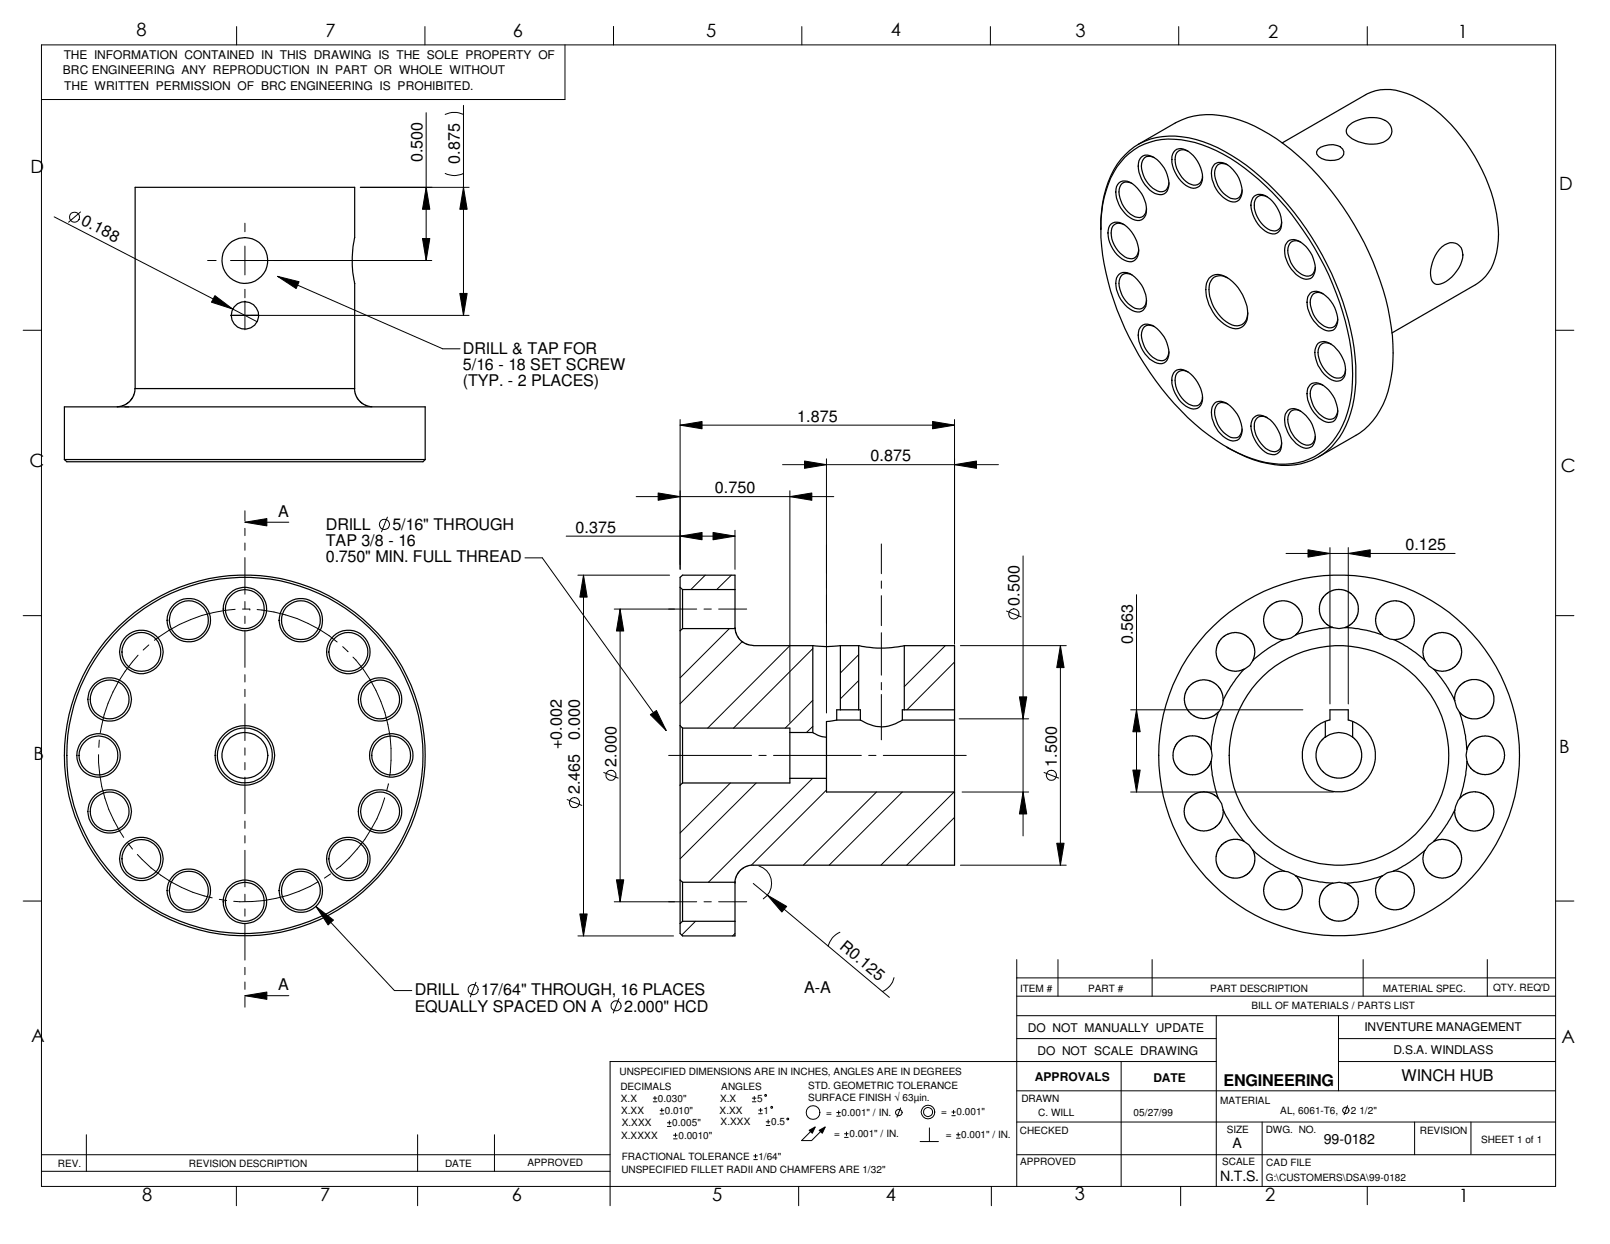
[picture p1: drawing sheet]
<svg xmlns="http://www.w3.org/2000/svg" width="279mm" height="216mm" viewBox="0 0 279 216" stroke-linecap="round" stroke-linejoin="round" font-family="sans-serif">
<g fill="none" stroke="#000" stroke-width=".17">
<path d="M7.2 7.8h262.8v198.1h-262.8zM41.1 4.6v3.2M73.7 4.6v3.2M74 19.6v25.6M77.3 19.9l.3-.2a3.5 3.5 0 0 1 2.8 .2M80.4 18.3v36.4M98 7.8v9.5h-90.8M106.5 4.6v3.2M139.1 4.6v3.2M171.9 4.6v3.2M204.6 4.6v3.2M237.3 4.6v3.2"/>
<path d="M9.4 37.6l35.2 18.2M14 36.8l-2.1 1.8M42.5 38.7v1.5M62.5 32.5h18.9M74 32.5l.6 3.8h-1.3zM77.3 30.1a3.5 3.5 0 0 0 3.1 0M80.4 32.5l.7 3.8h-1.3zM4 57.3h3.2M36 45.2h1.5M37.3 51.3l3.1 2.3-3.7-1.1zM40 54.7h41.4M40 45.2h34.9"/>
<path d="M42.5 42.7v5M42.5 50.2v1.5M42.5 52.2v5M48.2 48l3.7 .9-.5 1.2zM48.2 48l28.6 12.5h3M73.3 41.4h1.3l-.6 3.8zM79.8 50.9h1.3l-.7 3.8zM270 57.3h3.1M118 73.8l3.8-.6v1.2zM118 72.8v26M118 73.8h47.7M143.4 79.6v44.1"/>
<path d="M161.8 73.2l3.9 .6-3.9 .6zM165.7 72.8v39M42.5 90.6l3.8-.6v1.3zM42.5 90.6h7.6M42.5 88.6v1.8M42.5 91.7v1.3M42.5 94.2v1.3M42.5 96.8v6.3M67.2 89.7l-1 2.6M91.1 96.8h3l21.5 30M98.3 93h29.3M100.3 99.8h15.9"/>
<path d="M101.3 99.8l.6 3.8h-1.3zM101.3 99.8v62.6M110.4 86.2h34.3M114.2 85.6l3.8 .6-3.8 .6zM118 93l3.8-.6v1.3zM122.4 99.8l-2.5 2.5M123.7 92.4l3.9 .6-3.9 .7zM126.9 99.8l-2.5 2.5M127.6 92v6.8M135.8 80.6h37.5M137.1 86.2l3.8-.6v1.2zM137.1 85.2v40.1"/>
<path d="M139.6 80l3.8 .6-3.8 .7zM153 94.4v5.2M165.7 80.6l3.8-.6v1.3zM177.5 96.5v48.6M223.2 96.1h29.3M227 95.4l3.8 .7-3.8 .6zM230.8 95v27.2M234 96.1l3.8-.7v1.3zM234 95v27.2M4 106.8h3.2M24 113.7a25.6 25.6 0 0 0-6.6 13.5M25.8 111.9l-1 .9"/>
<path d="M40.8 105.7a26.1 26.1 0 0 0-14 5.4M42.1 105.7h1.2M42.5 104.4v1.3M42.5 106.9v1.3M42.5 109.5v6.3M42.5 117.1v1.3M42.5 119.6v1.3M43.3 105.7h.1M44.6 105.8a24.7 24.7 0 0 1 13.9 5.6M59.5 112.2l.9 .9M61.3 114a25 25 0 0 1 6.3 20.7M106.6 105.7h14.3"/>
<path d="M107.6 105.7l.6 3.8h-1.2zM107.6 105.7v50.8M122.2 105.7h1.2M124.7 105.7h4.9M126.6 109.1l-8.6 8.5M128.8 111.4l-10.8 10.7M137.1 112.1l-14.3 14.3M141.1 112.6l-13.8 13.8M149 113.6l-3.2 3.2M149 118.1l-3.2 3.2M153 100.8v1.3M153 103.4v5.2"/>
<path d="M153 109.8v7.4M153 118.4v1.3M164 112.1l-7.1 7.1M165.7 114.9l-8.3 8.3M166.7 112.1h18.3M174.7 106l2.5 1.1M184 112.1l.7 3.8h-1.3zM184 112.1v38.1M197.2 103.2v34.3M270 106.8h3.1M17.1 131a25.3 25.3 0 0 0 4.4 14.3M17.2 128.4l-.1 1.3"/>
<path d="M42.5 122.2v6.3M42.5 129.8v1.3M42.5 132.3v1.3M42.5 134.9v6.3M66.8 138.5a24 24 0 0 1-8.5 12.4M67.4 136l-.3 1.2M98.4 138.8l2.6 1M104.8 134.1l2.5 .9M112.9 124l1-.7 1.7 3.5zM116 131.1h14.4M126.7 135.9l-8.7 8.7M131.2 135.9l-13.2 13.2"/>
<path d="M131.7 131.1h1.3M134.2 131.1h15.3M141 135.1l-18.1 18M141.1 121.5l-4.8 4.9M141.1 126.1l-1.1 1M143.4 137.1l-13 13.1M150.7 131.1h1.3M152.1 137.5l-12.7 12.7M153 120.5v7.9M153.3 131.1h14.4M156.6 137.5l-12.7 12.7M165.6 137.5l-12.7 12.7"/>
<path d="M166.5 124.8h12M167 137.5h11.5M176.9 120.9h1.3l-.7 3.9zM177.5 137.5l.7 3.8h-1.3zM181.2 134.1l2.5 .9M196.2 137.5h35.2M196.2 123.2h29.9M196.6 133.6h1.3l-.7 3.9zM197.2 123.2l.7 3.8h-1.3zM4 156.4h3.2M22.2 146.3l.8 1.1M23.8 148.3a24.2 24.2 0 0 0 13 7.5"/>
<path d="M38.1 156.1l1.2 .2M42.5 142.5v1.3M42.5 145v1.3M42.5 147.6v6.3M42.5 155.2v1.3M42.5 157.7v1.3M54.8 157.3l3.1 2.4-1 .8zM54.8 157.3l13.7 14.6h3M55.2 153a25 25 0 0 1-14.6 3.4M57.4 151.7l-1.1 .7M100.6 158.6h1.3l-.6 3.8zM106.6 156.5h14.3"/>
<path d="M107 152.7h1.2l-.6 3.8zM120.7 159.9l-2.4 2.4M122.2 156.5h1.2M124.7 156.5h4.9M127.6 153l-.1 .1M130.7 153.3l23.6 19.8M131.7 150.3a3.2 3.2 0 0 1 2.2 2.6 3.2 3.2 0 0 1-1.4 3.1M133.2 155.4l3.3 1.9-.8 1zM165.7 141.9l-8.3 8.3M166.7 150.2h18.3M183.4 146.3h1.3l-.7 3.9zM270 156.4h3.1"/>
<path d="M42.5 172.8l3.8-.6v1.2zM42.5 172.8h7.6M42.5 160.3v6.3M42.5 167.9v1.3M42.5 170.4v1.3M42.5 173v1.8M82.6 170.5l-1 2.5M100.3 162.4h16.6M107.4 173.3l-1 2.5M127.6 162l-.5 .4M145.8 161.8a3.5 3.5 0 0 0-2.1 2.4M155.2 169.7a3.5 3.5 0 0 1-2.1 2.4"/>
<path d="M176.4 166.5v39.4M176.4 169.7h93.6M176.4 172.9h93.6M176.4 176.3h93.6M183.6 166.5v6.4M199.9 166.5v6.4M211.1 176.3v29.6M232.3 176.3v13M236.6 166.5v6.4M258.1 166.5v6.4M15 196.9v6.4M72.5 196.9v6.4"/>
<path d="M85.8 196.9v6.4M113.4 191.2h.6M113.4 190.6h.6M113.7 190.3v.6M114.6 193.3h.6M114.6 192.7h.6M114.9 192.4v.6M115.8 195.5h.7M115.8 194.9h.7M116.2 194.5v.7M116.9 197.7h.6M116.9 197h.6"/>
<path d="M117.2 196.7v.6M130.6 191.2h.6M130.6 190.6h.6M130.9 190.3v.6M131.7 193.3h.6M131.7 192.7h.6M132 192.4v.6M132.7 190l.2-.1a.17 .17 0 0 1 .1 .3 .17 .17 0 0 1-.3 0zM133 194.7h.6M133 195.3h.6M133.3 194.4v.6M133.8 192.1l.2-.1a.17 .17 0 0 1 .1 .3 .17 .17 0 0 1-.3-.1z"/>
<path d="M136.6 194.1h.2l.1 .2-.2 .1-.2-.2zM140.4 196.2l1.1-.6-.5 1.1zM140.6 196.4l-1.5 1.6h1.7l1.6-1.6M142.2 196.2l1-.6-.5 1.1zM145.2 193.7h.6M145.2 193.1h.6M145.5 192.8v.6M146.6 197.4h.6M146.6 196.8h.6M146.9 196.5v.6M156.3 192.3l-.6 1.6M159.7 198.1h3.2"/>
<path d="M161.3 195.7v2.4M165.2 193.6h.6M165.2 193h.6M165.5 192.7v.6M166 197.5h.6M166 196.9h.6M166.3 196.6v.6M176.4 180.3h34.7M176.4 194.7h93.6M176.4 189.3h93.6M194.6 184.2v21.7M211.1 184.2h-105.2v25.1"/>
<path d="M219 194.7v11.2M232.3 184.2h37.7M232.3 180.3h37.7M233.8 191.9l-.5 1.6M245.5 194.7v5.7M255.3 194.7v5.6M7.2 200.4h98.7M7.2 203.3h98.7M41 205.9v3.4M72.5 205.9v3.4M130.8 201.3h.6M130.8 200.6h.6"/>
<path d="M131.1 200.3v.7M138.6 205.9v3.4M172 205.9v3.4M176.4 200.4h93.6M204.9 205.9v3.4M237.3 205.9v3.2"/>
<circle cx="12.9" cy="37.7" r=".87"/>
<circle cx="66.7" cy="91" r=".9"/>
<circle cx="176" cy="106.6" r=".89"/>
<circle cx="99.7" cy="139.3" r=".87"/>
<circle cx="106" cy="134.6" r=".87"/>
<circle cx="182.5" cy="134.6" r=".87"/>
<circle cx="82.1" cy="171.8" r=".87"/>
<circle cx="106.9" cy="174.6" r=".87"/>
<circle cx="141.1" cy="193.1" r="1.19"/>
<circle cx="156" cy="193.1" r=".56"/>
<circle cx="161" cy="193" r="1.18"/>
<circle cx="161.1" cy="193" r=".79"/>
<circle cx="233.6" cy="192.7" r=".55"/>
</g>
<g fill="none" stroke="#000" stroke-width=".21">
<path d="M23.5 32.5h38.1l-.1 8.9a18.5 18.5 0 0 0 0 7.5l.1 18.5h-38.1zM191.1 39.8a18.9 18.9 0 0 1 3.5-12.2 11.2 11.2 0 0 1 10.5-3.9 24.8 24.8 0 0 1 12.5 6 50.5 50.5 0 0 1 17.6 32.3 20.9 20.9 0 0 1-2.7 13.9 11.4 11.4 0 0 1-12.5 4.5 21.6 21.6 0 0 1-7.1-2.8M192.8 38.9a2.13 2.13 0 0 1 2.8 .5 5.3 5.3 0 0 1 1.8 5 1.48 1.48 0 0 1-2.2 .8 5.4 5.4 0 0 1-2.8-5.7zM194.2 31.7a2.04 2.04 0 0 1 2.7 .5 5.5 5.5 0 0 1 1.9 5.1 1.5 1.5 0 0 1-2.3 .7 5.4 5.4 0 0 1-2.7-5.6zM195.1 39a1.43 1.43 0 0 0-1.6-.1 1.43 1.43 0 0 0-.7 1.5 4.8 4.8 0 0 0 3.2 4.5 1.36 1.36 0 0 0 1.6-1.6M195.2 27.3a11.6 11.6 0 0 1 10.9-2.8 27 27 0 0 1 12.3 6.7 50.3 50.3 0 0 1 16.2 30.8 21.6 21.6 0 0 1-2.1 12.8 11.3 11.3 0 0 1-12.9 5.5 30 30 0 0 1-14.6-9 49.4 49.4 0 0 1-13.9-30.1 20.2 20.2 0 0 1 2.7-12.2zM196.4 31.8a1.43 1.43 0 0 0-1.6 0 1.43 1.43 0 0 0-.6 1.5 4.8 4.8 0 0 0 3.2 4.4 1.33 1.33 0 0 0 1.6-1.5M197.5 25.1l6.5-3.8a13 13 0 0 1 10-.8 32.6 32.6 0 0 1 14.8 10 50.8 50.8 0 0 1 12.8 27.8 23.6 23.6 0 0 1-1.6 11.9 12 12 0 0 1-4.7 5.4l-6.5 3.7M198.1 27.3a1.83 1.83 0 0 1 2.3 .1 5.3 5.3 0 0 1 2.3 5.4 1.48 1.48 0 0 1-2.3 .8 5.5 5.5 0 0 1-2.7-5.7zM200.3 27.3a1.43 1.43 0 0 0-1.6 0 1.43 1.43 0 0 0-.6 1.5 4.9 4.9 0 0 0 3.2 4.5 1.38 1.38 0 0 0 1.6-1.6M203.9 26.1a1.83 1.83 0 0 1 2.3 .2 5.8 5.8 0 0 1 2.5 4.9 1.56 1.56 0 0 1-2.5 1.2 5.8 5.8 0 0 1-2.8-5.2l.3-.8zM206.2 26.2a1.43 1.43 0 0 0-1.7 0 1.43 1.43 0 0 0-.6 1.5 5.1 5.1 0 0 0 2.8 4.3 1.37 1.37 0 0 0 2-1.4"/>
<path d="M210.8 28.5a2.13 2.13 0 0 1 2.7 .5 5.3 5.3 0 0 1 1.9 5.1 1.45 1.45 0 0 1-2.3 .7 5.4 5.4 0 0 1-2.7-5.6zM213 28.6a1.43 1.43 0 0 0-1.6 0 1.43 1.43 0 0 0-.6 1.5 4.8 4.8 0 0 0 3.2 4.4 1.33 1.33 0 0 0 1.6-1.5M217.7 34a2.13 2.13 0 0 1 2.7 .5 5.1 5.1 0 0 1 1.7 5.5 1.5 1.5 0 0 1-2.1 .3 5.7 5.7 0 0 1-2.9-5.2l.3-.8zM219.9 34.2a1.43 1.43 0 0 0-1.6-.1 1.43 1.43 0 0 0-.6 1.5 4.9 4.9 0 0 0 3.2 4.4 1.33 1.33 0 0 0 1.5-1.5M222.5 24.8l14.5-8.4a8 8 0 0 1 7.1-.2 23.7 23.7 0 0 1 11.1 9.8 27.3 27.3 0 0 1 4.8 15.8 9.3 9.3 0 0 1-3.4 7.3l-15 8.7M228.7 26a3.7 3.7 0 0 1 3.8-.6 1.17 1.17 0 0 1 .7 1.2 1.17 1.17 0 0 1-.9 1 3.3 3.3 0 0 1-3.8-.8v-.4zM234 21.9a6.1 6.1 0 0 1 6.4-1 2.02 2.02 0 0 1 1.1 2 2.02 2.02 0 0 1-1.4 1.8 6.3 6.3 0 0 1-6.2-1.2 1.15 1.15 0 0 1 .1-1.6zM40.1 54.7h4.8M194.2 47.6a2.04 2.04 0 0 1 2.7 .5 5.5 5.5 0 0 1 1.9 5.1 1.5 1.5 0 0 1-2.3 .7 5.4 5.4 0 0 1-2.7-5.6zM196.4 47.7a1.43 1.43 0 0 0-1.6 0 1.43 1.43 0 0 0-.6 1.5 4.8 4.8 0 0 0 3.2 4.4 1.33 1.33 0 0 0 1.6-1.5M198.1 56.6a2.04 2.04 0 0 1 2.7 .5 5.3 5.3 0 0 1 1.9 5 1.45 1.45 0 0 1-2.3 .8 5.4 5.4 0 0 1-2.7-5.7zM200.3 56.7a1.43 1.43 0 0 0-1.6-.1 1.43 1.43 0 0 0-.6 1.6 4.8 4.8 0 0 0 3.2 4.4 1.33 1.33 0 0 0 1.6-1.6"/>
<path d="M209.8 48.3a2.26 2.26 0 0 1 3.1-.2 7.7 7.7 0 0 1 3.5 7.4 2.16 2.16 0 0 1-3.5 1.1 7.7 7.7 0 0 1-3.5-7.5zM213 48.2a2.04 2.04 0 0 0-2.3-.1 2.04 2.04 0 0 0-.9 2.1 7.4 7.4 0 0 0 4 6.2 1.98 1.98 0 0 0 2.7-2.1M223.5 41.9a2 2 0 0 1 2.7 .5 5.5 5.5 0 0 1 2 4.6 1.51 1.51 0 0 1-2.4 1.2 5.5 5.5 0 0 1-2.7-5.7zM225.7 42a1.43 1.43 0 0 0-1.6 0 1.43 1.43 0 0 0-.6 1.5 4.8 4.8 0 0 0 3.2 4.4 1.38 1.38 0 0 0 1.6-1.5M227.4 50.9a2 2 0 0 1 2.7 .5 5.6 5.6 0 0 1 2 4.6 1.51 1.51 0 0 1-2.4 1.2 5.5 5.5 0 0 1-2.8-5.7zM228.7 59.6a1.83 1.83 0 0 1 2.4 .2 5.1 5.1 0 0 1 2.1 5.7 1.71 1.71 0 0 1-2.6 .2 5.3 5.3 0 0 1-2.3-5.4zM229.6 51a1.43 1.43 0 0 0-1.6 0 1.43 1.43 0 0 0-.6 1.5 4.8 4.8 0 0 0 3.2 4.4 1.38 1.38 0 0 0 1.6-1.5M231 59.7a1.46 1.46 0 0 0-1.6 0 1.46 1.46 0 0 0-.7 1.5 5 5 0 0 0 3.2 4.4 1.33 1.33 0 0 0 1.6-1.5M249.8 43.3a2.62 2.62 0 0 1 3.1-.9 2.47 2.47 0 0 1 .8 3 6 6 0 0 1-4.1 4 1.32 1.32 0 0 1-1.3-1.5 6.8 6.8 0 0 1 1.5-4.6zM11.2 79.8v-9.2h62.6v9.2M11.2 79.8l.4 .3h61.8l.4-.3M11.2 79.8h62.6"/>
<path d="M23.5 67.4l-.3 1.3-.7 1-.9 .6-1.2 .3M61.5 67.4l.3 1.3 .6 .9 1.1 .8 1 .2M203.9 64.4a1.83 1.83 0 0 1 2.3 .2 6 6 0 0 1 2.5 5 1.53 1.53 0 0 1-2.5 1.1 5.4 5.4 0 0 1-2.7-5.6zM206.2 64.6a1.43 1.43 0 0 0-1.7-.1 1.43 1.43 0 0 0-.6 1.5 4.9 4.9 0 0 0 3.2 4.4 1.33 1.33 0 0 0 1.6-1.5M210.8 70a2 2 0 0 1 2.7 .5 5.3 5.3 0 0 1 1.9 5.1 1.64 1.64 0 0 1-2.7 .4 5.4 5.4 0 0 1-2.3-5.3zM213 70.1a1.43 1.43 0 0 0-1.6 0 1.43 1.43 0 0 0-.6 1.4 4.8 4.8 0 0 0 3.2 4.5 1.33 1.33 0 0 0 1.6-1.5M217.4 72.6a1.51 1.51 0 0 1 2.1-.3 5.4 5.4 0 0 1 2.8 5.6 1.54 1.54 0 0 1-2.3 .8 5.9 5.9 0 0 1-2.9-5.3zM219.9 72.5a1.43 1.43 0 0 0-1.6-.1 1.43 1.43 0 0 0-.6 1.6 5.1 5.1 0 0 0 2.8 4.3 1.37 1.37 0 0 0 1.9-1.5M223.5 71.2a2 2 0 0 1 2.7 .6 5.5 5.5 0 0 1 2 4.6 1.62 1.62 0 0 1-1.1 1.4 1.62 1.62 0 0 1-1.7-.5 5.5 5.5 0 0 1-2.3-5.4zM225.7 71.4a1.43 1.43 0 0 0-1.6-.1 1.43 1.43 0 0 0-.6 1.5 4.9 4.9 0 0 0 3.2 4.5 1.38 1.38 0 0 0 1.6-1.6M227.4 66.8a2 2 0 0 1 2.7 .5 5.5 5.5 0 0 1 2 4.6 1.51 1.51 0 0 1-2.4 1.2 5.5 5.5 0 0 1-2.8-5.7zM229.6 66.9a1.43 1.43 0 0 0-1.6-.1 1.43 1.43 0 0 0-.6 1.5 4.8 4.8 0 0 0 3.2 4.5 1.38 1.38 0 0 0 1.6-1.6"/>
<path d="M118 101.9l.4 .4M118.4 109.1l-.4 .4M118.4 109.1h9.2M118.4 102.3v6.8M118.4 102.3h9.2M127.6 109.1v-9.3h-9.2l-.4 .4v61.8l.4 .4h9.2v-9.3h-9.2M127.6 109.1l.2 .9 .3 .7 .6 .6 .8 .5 1.2 .2M130.7 112.1h10.4M141.1 112.1a16.4 16.4 0 0 0 4.7 0M141.1 112.1v15M145.8 112.1h3.2M145.8 112.1v11.1"/>
<path d="M149 112.1h.1a17.7 17.7 0 0 0 7.5 0h.3M149 112.1v11.1M156.9 112.1h8.8v38.1h-35.5l-.8 .2-1 .6-.6 1-.2 1.1M156.9 112.1v11.1M217.4 114.6l.4-1.3-.2-1.1-.5-1-1-1-1.2-.4h-1.1l-1.2 .5-1 .9-.4 .9-.2 1.2 .3 1.1 .5 .9 .9 .7 1.2 .5h1.1l.9-.4-2.4 3.1-1.2 2.4M217.4 114.6l-.5 .9-1 .7M222.8 111l-.2 .1a19.5 19.5 0 0 0-5.2 3.5M231.3 108.9a20 20 0 0 0-5.2 .9l-1.2 .4M233.4 108.9a21 21 0 0 1 6.5 1.3M239.9 110.2l1.3 .7 .7 .1M239.9 110.2l-.7-.8-.4-1.2v-1.1l.4-1.2 .7-.9 .9-.5 1.1-.2h.8l.7 .2 .8 .5 .7 .8 .5 1.3v1.3l-.6 1.2-.9 .9-1 .4-1 .1M241.9 111l2.3 1.3 1.4 .9 1.7 1.4"/>
<path d="M248.8 116.2l1.2 1.4a19.1 19.1 0 0 1 2.4 4h.1M118 125.9l.4 .5M118.4 126.4h18.7v9.5h-18.7M118.4 135.9l-.4 .4M118.4 126.4v9.5M137.1 135.1h6.3M137.1 127.1h4M141.1 127.1l1.1 .6 1.2 .2M145.2 125l-1.8 .2v12.3h22.3M145.2 125v-1.8h4.1v1.8M145.2 125h4.1M149.3 125a6.3 6.3 0 0 0 7.3 0"/>
<path d="M156.6 125h9.1M165.7 123.2h-9.1v1.8M210.1 132.2a20 20 0 0 0 .9 5.1l.5 1.3M210.2 130l.2 1.1-.2 1.1M210.2 130l-.6-1-.9-.8-1-.4-1.3-.1-1.2 .4-.9 .9-.5 .9-.3 1.2 .3 1.1 .7 1.2 .6 .6 1.4 .5 1.2-.1 1.2-.5 .7-.7 .6-1.1M211.5 138.6l.5 .9 .3 1.1M211.5 138.6l-.8-.7-1.3-.4h-1l-1.2 .4-1 .8-.5 1-.2 1 .2 1.2 .5 1 .9 .8 1.3 .5 1.2-.1 1.2-.5 .8-.7 .5-1 .2-1.4M212.3 121.6a2.8 2.8 0 0 1-.9 2l-.2 .6a22 22 0 0 0-1 5.8M212.3 121.6l-.1-1-.4-1.1-.9-.9-1.2-.5-1.4-.1-1.2 .5-.8 .7-.5 .9-.3 1 .2 1.3 .6 1.1 .9 .7 1.1 .5h1.2l1.2-.5 .7-.6M230 125.2v2.7a3.9 3.9 0 0 1 4.7 0M230 127.9l-.9 .9-.5 1-.2 .9 .1 1.3 .4 1.1 .8 .9 1.1 .7 1.1 .3h1.4l1.4-.7 .8-.8 .6-1.1 .2-.9v-.9l-.2-.8-.5-1-.9-.9M230.8 124.9l-1.1 .4-1.3 .8-1.1 1.1-.5 .8-.6 1.3-.2 1.1 .1 2.1 .5 1.2 .7 1.3 .8 .8 .8 .6 .9 .5 1.3 .4 1.9 .1 .8-.1 1.2-.4 1.3-.8 .8-.8 .6-.8 .5-.9 .4-1.3 .1-1.8-.2-.8-.6-1.8-.7-1-.9-.8-.9-.6-1.4-.5v-1.8h-3.2v1.8"/>
<path d="M234.7 125.2v2.7M252.4 121.6l.2-1.3 .4-.9 .9-.9 1.1-.5 1.3-.1 1 .3 1.1 .9 .6 .9 .2 .9-.1 1.5-.4 .9-.9 .9-1.3 .5-1.1 .1-1.1-.4-1-.8M252.5 121.6l.3 1.2 .5 .8M253.3 123.6l.6 2.1a18.1 18.1 0 0 1 .7 4.3M253.3 138.6l-.7 1.4-.1 .6M253.3 138.6l.7-.7 1.3-.4h1.1l1 .3 1 .8 .7 1.1 .1 1.4-.2 .9-.6 1.1-1.1 .8-1.2 .3-1-.1-1.2-.5-.9-.9-.4-.9-.1-1.2M254.6 132.2l-.5 3.5-.8 2.9M118 152.7l.4 .4M118.4 153.1v6.8M118.4 159.9h9.2M118.4 159.9l-.4 .4M212.3 140.5l.1 .3a20.6 20.6 0 0 0 3.5 5.2"/>
<path d="M215.9 146l.8 .6 .7 1M215.9 146l-1.1-.3h-1.1l-1 .4-.9 .7-.6 1.2-.2 1.4 .2 .9 .7 1 .7 .6 1.4 .5 1.3-.1 1.1-.5 .9-1 .4-1.1 .1-1.1-.4-1.1M217.4 147.5l1.7 1.5 1.4 .9 2.4 1.3M222.9 151.2l.6 .1 1.4 .7M222.9 151.2l-1 .1-1.2 .5-.9 .9-.4 1.1-.1 1.3 .4 1.1 .8 .9 .9 .5 1.1 .3 .9-.1 1.2-.5 .9-.9 .4-1.1 .1-1.3-.4-1.1-.8-.9M224.9 152l.5 .2a25.2 25.2 0 0 0 5.9 1.1M233.4 153.2l1 .6 .8 .8 .5 1.1v1.3l-.5 1.3-.5 .7-1.3 .7-1 .2-1.2-.2-.9-.5-.9-1-.4-1.2v-1.3l.4-1 1-1 .9-.4M239.9 152l-.5 .2a20.4 20.4 0 0 1-6 1.1l-1-.2-1.1 .2M241.8 151.2l1.1 .1 1 .4 .9 .8 .5 .9 .1 1.5-.2 1-.7 1-1 .7-1.1 .3-1.1-.1-1.1-.5-.9-.8-.4-.8-.2-1.5 .4-1.2 .8-1M247.3 147.6l-1.5 1.2a19.5 19.5 0 0 1-4 2.4l-1.1 .3-.8 .5M248.8 146l.9-.3 1.3 .1 1.2 .5 .8 .8 .5 1 .2 1.1-.3 1.1-.5 .9-.8 .7-1.2 .5-1.3-.1-1.2-.5-1-1-.4-1.2v-1.1l.3-.9M248.8 146l-.9 .7-.6 .9"/>
<path d="M252.5 140.6l-1.3 2.4-1 1.3-1.4 1.7"/>
<circle cx="42.5" cy="54.7" r="2.38"/>
<circle cx="42.5" cy="45.2" r="4"/>
<circle cx="24.5" cy="113.1" r="3.8"/>
<circle cx="24.5" cy="113.2" r="3.4"/>
<circle cx="32.8" cy="107.7" r="3.4"/>
<circle cx="32.8" cy="107.6" r="3.8"/>
<circle cx="42.5" cy="105.7" r="3.4"/>
<circle cx="42.5" cy="105.7" r="3.8"/>
<circle cx="52.2" cy="107.6" r="3.8"/>
<circle cx="52.2" cy="107.7" r="3.4"/>
<circle cx="60.4" cy="113.2" r="3.4"/>
<circle cx="60.5" cy="113.1" r="3.8"/>
<circle cx="222.6" cy="107.7" r="3.4"/>
<circle cx="232.3" cy="105.7" r="3.4"/>
<circle cx="250.3" cy="113.2" r="3.4"/>
<circle cx="17.1" cy="131.1" r="3.4"/>
<circle cx="17.1" cy="131.1" r="3.8"/>
<circle cx="19" cy="121.4" r="3.8"/>
<circle cx="19" cy="121.4" r="3.4"/>
<circle cx="42.5" cy="131.1" r="4.8"/>
<circle cx="42.5" cy="131.1" r="31.3"/>
<circle cx="42.5" cy="131.1" r="5.2"/>
<circle cx="42.5" cy="131.1" r="30.9"/>
<circle cx="42.5" cy="131.1" r="4"/>
<circle cx="65.9" cy="121.4" r="3.4"/>
<circle cx="66" cy="121.4" r="3.8"/>
<circle cx="67.9" cy="131.1" r="3.4"/>
<circle cx="67.9" cy="131.1" r="3.8"/>
<circle cx="232.4" cy="131.1" r="19.1"/>
<circle cx="232.4" cy="131.1" r="31.3"/>
<circle cx="257.8" cy="131.1" r="3.3"/>
<circle cx="19" cy="140.8" r="3.8"/>
<circle cx="19" cy="140.8" r="3.4"/>
<circle cx="24.5" cy="149.1" r="3.8"/>
<circle cx="24.5" cy="149.1" r="3.4"/>
<circle cx="32.8" cy="154.6" r="3.4"/>
<circle cx="32.8" cy="154.6" r="3.8"/>
<circle cx="42.5" cy="156.5" r="3.4"/>
<circle cx="42.5" cy="156.5" r="3.8"/>
<circle cx="52.2" cy="154.6" r="3.8"/>
<circle cx="52.2" cy="154.6" r="3.4"/>
<circle cx="60.4" cy="149.1" r="3.4"/>
<circle cx="60.5" cy="149.1" r="3.8"/>
<circle cx="65.9" cy="140.8" r="3.4"/>
<circle cx="66" cy="140.8" r="3.8"/>
</g>
<g fill="#000">
<path d="M74 32.5l.6 3.8h-1.3zM80.4 32.5l.7 3.8h-1.3zM37.3 51.3l3.1 2.3-3.7-1.1zM48.2 48l3.7 .9-.5 1.2zM73.3 41.4h1.3l-.6 3.8zM79.8 50.9h1.3l-.7 3.8zM118 73.8l3.8-.6v1.2zM161.8 73.2l3.9 .6-3.9 .6zM42.5 90.6l3.8-.6v1.3zM101.3 99.8l.6 3.8h-1.3zM118 93l3.8-.6v1.3zM114.2 85.6l3.8 .6-3.8 .6z"/>
<path d="M123.7 92.4l3.9 .6-3.9 .7zM137.1 86.2l3.8-.6v1.2zM139.6 80l3.8 .6-3.8 .7zM165.7 80.6l3.8-.6v1.3zM227 95.4l3.8 .7-3.8 .6zM234 96.1l3.8-.7v1.3zM107.6 105.7l.6 3.8h-1.2zM184 112.1l.7 3.8h-1.3zM112.9 124l1-.7 1.7 3.5zM176.9 120.9h1.3l-.7 3.9zM177.5 137.5l.7 3.8h-1.3zM196.6 133.6h1.3l-.7 3.9z"/>
<path d="M197.2 123.2l.7 3.8h-1.3zM54.8 157.3l3.1 2.4-1 .8zM107 152.7h1.2l-.6 3.8zM133.2 155.4l3.3 1.9-.8 1zM183.4 146.3h1.3l-.7 3.9zM42.5 172.8l3.8-.6v1.2zM100.6 158.6h1.3l-.6 3.8zM140.4 196.2l1.1-.6-.5 1.1zM142.2 196.2l1-.6-.5 1.1z"/>
</g>
<g font-size="3.2">
<text x="23.7" y="6.3">8</text>
<text x="56.5" y="6.4">7</text>
<text x="89" y="6.4">6</text>
<text x="122.6" y="6.4">5</text>
<text x="154.6" y="6.3">4</text>
<text x="186.6" y="6.4">3</text>
<text x="220.1" y="6.6">2</text>
<text x="253" y="6.6">1</text>
<text x="5.3" y="30.1">D</text>
<text x="270.6" y="32.9">D</text>
<text x="5.1" y="81">C</text>
<text x="270.9" y="81.9">C</text>
<text x="5.8" y="132">B</text>
<text x="270.6" y="130.7">B</text>
<text x="5.4" y="180.8">A</text>
<text x="271" y="181">A</text>
<text x="24.7" y="208.4">8</text>
<text x="55.6" y="208.5">7</text>
<text x="88.8" y="208.4">6</text>
<text x="123.6" y="208.4">5</text>
<text x="153.8" y="208.4">4</text>
<text x="186.5" y="208.3">3</text>
<text x="219.5" y="208.4">2</text>
<text x="253.2" y="208.5">1</text>
</g>
<g font-size="2.8">
<text x="73.3" y="28.2" transform="rotate(-90 73.3 28.2)">0.500</text>
<text x="79.8" y="28.5" transform="rotate(-90 79.8 28.5)">0.875</text>
<text x="13.9" y="38.9" transform="rotate(27 13.9 38.9)">0.188</text>
<text x="80.3" y="61.4">DRILL &amp; TAP FOR</text>
<text x="80.3" y="64.2">5/16 - 18 SET SCREW</text>
<text x="80.3" y="67">(TYP. - 2 PLACES)</text>
<text x="138.3" y="73.2">1.875</text>
<text x="151" y="80.1">0.875</text>
<text x="48.3" y="89.7">A</text>
<text x="124" y="85.6">0.750</text>
<text x="56.6" y="94.8">TAP 3/8 - 16</text>
<text x="56.6" y="92">DRILL</text>
<text x="68.1" y="92">5/16&quot; THROUGH</text>
<text x="99.9" y="92.5">0.375</text>
<text x="243.9" y="95.5">0.125</text>
<text x="56.6" y="97.6">0.750&quot; MIN. FULL THREAD</text>
<text x="176.9" y="105.1" transform="rotate(-90 176.9 105.1)">0.500</text>
<text x="196.6" y="111.8" transform="rotate(-90 196.6 111.8)">0.563</text>
<text x="97.5" y="130" transform="rotate(-90 97.5 130)">+0.002</text>
<text x="100.6" y="128.4" transform="rotate(-90 100.6 128.4)">0.000</text>
<text x="100.6" y="137.9" transform="rotate(-90 100.6 137.9)">2.465</text>
<text x="107" y="133.1" transform="rotate(-90 107 133.1)">2.000</text>
<text x="183.4" y="133.1" transform="rotate(-90 183.4 133.1)">1.500</text>
<text x="145.6" y="164.5" transform="rotate(40 145.6 164.5)">R0.125</text>
<text x="48.3" y="171.9">A</text>
<text x="72" y="172.7">DRILL</text>
<text x="83.5" y="172.7">17/64&quot; THROUGH, 16 PLACES</text>
<text x="139.5" y="172.3">A-A</text>
<text x="72" y="175.6">EQUALLY SPACED ON A</text>
<text x="108.3" y="175.6">2.000&quot; HCD</text>
<text x="212.3" y="188.4">ENGINEERING</text>
<text x="243.2" y="187.6">WINCH HUB</text>
</g>
<g font-size="2.5">
<text x="213.9" y="199.3">A</text>
<text x="229.7" y="198.5">99-0182</text>
<text x="211.8" y="205">N.T.S.</text>
</g>
<g font-size="2.1">
<text x="11" y="10.2">THE INFORMATION CONTAINED IN THIS DRAWING IS THE SOLE PROPERTY OF</text>
<text x="10.9" y="12.8">BRC ENGINEERING ANY REPRODUCTION IN PART OR WHOLE WITHOUT</text>
<text x="11.1" y="15.5">THE WRITTEN PERMISSION OF BRC ENGINEERING IS PROHIBITED.</text>
<text x="178.4" y="179">DO NOT MANUALLY UPDATE</text>
<text x="236.8" y="178.9">INVENTURE MANAGEMENT</text>
<text x="180" y="183">DO NOT SCALE DRAWING</text>
<text x="241.8" y="183">D.S.A. WINDLASS</text>
<text x="179.6" y="187.7">APPROVALS</text>
<text x="200.2" y="187.7">DATE</text>
</g>
<g font-size="1.7">
<text x="177" y="172.1">ITEM #</text>
<text x="188.8" y="172.1">PART #</text>
<text x="210" y="172.1">PART DESCRIPTION</text>
<text x="240" y="172.1">MATERIAL SPEC.</text>
<text x="259.1" y="172">QTY. REQ'D</text>
<text x="217.2" y="175.1">BILL OF MATERIALS / PARTS LIST</text>
<text x="107.5" y="186.5">UNSPECIFIED DIMENSIONS ARE IN INCHES, ANGLES ARE IN DEGREES</text>
<text x="107.7" y="189.1">DECIMALS</text>
<text x="107.7" y="191.2">X.X</text>
<text x="114.2" y="191.2">0.030&quot;</text>
<text x="125" y="191.2">X.X</text>
<text x="125.2" y="189.1">ANGLES</text>
<text x="131.4" y="191.2">5</text>
<text x="140.3" y="189">STD. GEOMETRIC TOLERANCE</text>
<text x="140.3" y="191.1">SURFACE FINISH √ 63µin.</text>
<text x="177.2" y="191.3">DRAWN</text>
<text x="211.8" y="191.7">MATERIAL</text>
<text x="107.8" y="197.6">X.XXXX</text>
<text x="107.8" y="193.3">X.XX</text>
<text x="107.9" y="195.5">X.XXX</text>
<text x="115.4" y="193.3">0.010&quot;</text>
<text x="116.7" y="195.5">0.005&quot;</text>
<text x="117.7" y="197.6">0.0010&quot;</text>
<text x="124.9" y="193.3">X.XX</text>
<text x="125.1" y="195.3">X.XXX</text>
<text x="132.5" y="193.3">1</text>
<text x="133.8" y="195.3">0.5</text>
<text x="143.4" y="193.7">=</text>
<text x="144.7" y="197.4">=</text>
<text x="146" y="193.7">0.001&quot; / IN.</text>
<text x="147.4" y="197.4">0.001&quot; / IN.</text>
<text x="163.3" y="193.6">=</text>
<text x="164.2" y="197.5">=</text>
<text x="166" y="193.6">0.001&quot;</text>
<text x="166.8" y="197.5">0.001&quot; / IN.</text>
<text x="177" y="196.9">CHECKED</text>
<text x="180.2" y="193.7">C. WILL</text>
<text x="196.7" y="193.7">05/27/99</text>
<text x="212.9" y="196.6">SIZE</text>
<text x="219.7" y="196.7">DWG. NO.</text>
<text x="222.2" y="193.3">AL, 6061-T6,</text>
<text x="234.4" y="193.3">2 1/2&quot;</text>
<text x="246.4" y="196.8">REVISION</text>
<text x="10" y="202.5">REV.</text>
<text x="32.8" y="202.6">REVISION DESCRIPTION</text>
<text x="77.3" y="202.5">DATE</text>
<text x="91.5" y="202.4">APPROVED</text>
<text x="107.9" y="203.6">UNSPECIFIED FILLET RADII AND CHAMFERS ARE 1/32&quot;</text>
<text x="107.9" y="201.3">FRACTIONAL TOLERANCE</text>
<text x="131.6" y="201.3">1/64&quot;</text>
<text x="177" y="202.2">APPROVED</text>
<text x="212.1" y="202.3">SCALE</text>
<text x="219.8" y="202.4">CAD FILE</text>
<text x="257" y="198.3">SHEET 1 of 1</text>
<text x="219.7" y="204.9">G:\CUSTOMERS\DSA\99-0182</text>
</g>
</svg>
